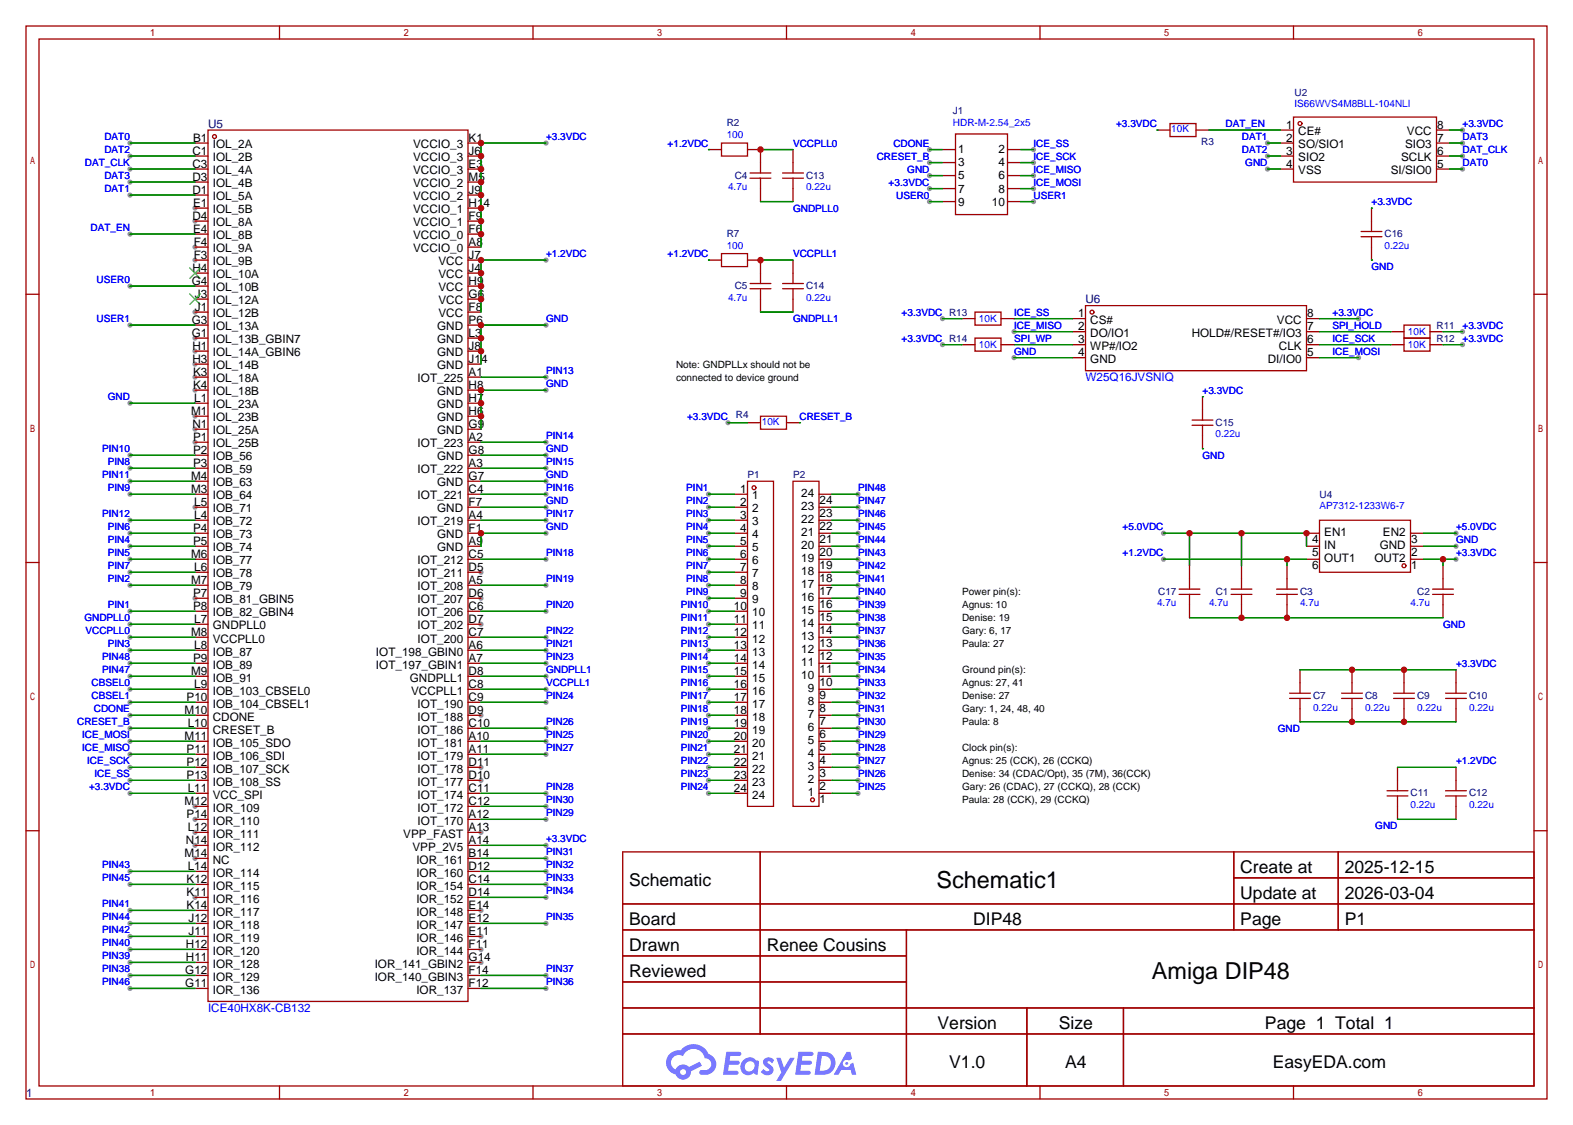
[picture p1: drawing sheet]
<svg xmlns="http://www.w3.org/2000/svg" width="307mm" height="220mm" viewBox="0 0 307 220" stroke-linecap="round" stroke-linejoin="round" font-family="sans-serif">
<g fill="#999">
<circle cx="38.1" cy="40.6" r=".51"/>
<circle cx="38.1" cy="43.2" r=".51"/>
<circle cx="38.1" cy="48.3" r=".51"/>
<circle cx="38.1" cy="50.8" r=".51"/>
<circle cx="38.1" cy="61" r=".51"/>
<circle cx="38.1" cy="66" r=".51"/>
<circle cx="38.1" cy="68.6" r=".51"/>
<circle cx="38.1" cy="71.1" r=".51"/>
<circle cx="38.1" cy="73.7" r=".51"/>
<circle cx="38.1" cy="76.2" r=".51"/>
<circle cx="38.1" cy="81.3" r=".51"/>
<circle cx="38.1" cy="83.8" r=".51"/>
<circle cx="38.1" cy="86.4" r=".51"/>
<circle cx="38.1" cy="99.1" r=".51"/>
<circle cx="38.1" cy="116.8" r=".51"/>
<circle cx="38.1" cy="157.5" r=".51"/>
<circle cx="38.1" cy="160" r=".51"/>
<circle cx="38.1" cy="162.6" r=".51"/>
<circle cx="38.1" cy="165.1" r=".51"/>
<circle cx="38.1" cy="167.6" r=".51"/>
<circle cx="38.1" cy="175.3" r=".51"/>
<circle cx="94" cy="188" r=".51"/>
<circle cx="94" cy="185.4" r=".51"/>
<circle cx="94" cy="182.9" r=".51"/>
<circle cx="94" cy="177.8" r=".51"/>
<circle cx="94" cy="162.6" r=".51"/>
<circle cx="94" cy="152.4" r=".51"/>
<circle cx="94" cy="149.9" r=".51"/>
<circle cx="94" cy="139.7" r=".51"/>
<circle cx="94" cy="121.9" r=".51"/>
<circle cx="94" cy="116.8" r=".51"/>
<circle cx="94" cy="111.8" r=".51"/>
<circle cx="138.4" cy="154.9" r=".51"/>
<circle cx="138.4" cy="152.4" r=".51"/>
<circle cx="138.4" cy="149.9" r=".51"/>
<circle cx="138.4" cy="147.3" r=".51"/>
<circle cx="138.4" cy="144.8" r=".51"/>
<circle cx="138.4" cy="142.2" r=".51"/>
<circle cx="138.4" cy="139.7" r=".51"/>
<circle cx="138.4" cy="137.2" r=".51"/>
<circle cx="138.4" cy="134.6" r=".51"/>
<circle cx="138.4" cy="132.1" r=".51"/>
<circle cx="138.4" cy="129.5" r=".51"/>
<circle cx="138.4" cy="127" r=".51"/>
<circle cx="138.4" cy="124.5" r=".51"/>
<circle cx="138.4" cy="121.9" r=".51"/>
<circle cx="138.4" cy="119.4" r=".51"/>
<circle cx="138.4" cy="116.8" r=".51"/>
<circle cx="138.4" cy="114.3" r=".51"/>
<circle cx="138.4" cy="111.8" r=".51"/>
<circle cx="138.4" cy="109.2" r=".51"/>
<circle cx="138.4" cy="106.7" r=".51"/>
<circle cx="138.4" cy="104.1" r=".51"/>
<circle cx="138.4" cy="101.6" r=".51"/>
<circle cx="138.4" cy="99.1" r=".51"/>
<circle cx="138.4" cy="96.5" r=".51"/>
<circle cx="167.6" cy="96.5" r=".51"/>
<circle cx="167.6" cy="99.1" r=".51"/>
<circle cx="167.6" cy="101.6" r=".51"/>
<circle cx="167.6" cy="104.1" r=".51"/>
<circle cx="167.6" cy="106.7" r=".51"/>
<circle cx="167.6" cy="109.2" r=".51"/>
<circle cx="167.6" cy="111.8" r=".51"/>
<circle cx="167.6" cy="114.3" r=".51"/>
<circle cx="167.6" cy="116.8" r=".51"/>
<circle cx="167.6" cy="119.4" r=".51"/>
<circle cx="167.6" cy="121.9" r=".51"/>
<circle cx="167.6" cy="124.5" r=".51"/>
<circle cx="167.6" cy="127" r=".51"/>
<circle cx="167.6" cy="129.5" r=".51"/>
<circle cx="167.6" cy="132.1" r=".51"/>
<circle cx="167.6" cy="134.6" r=".51"/>
<circle cx="167.6" cy="137.2" r=".51"/>
<circle cx="167.6" cy="139.7" r=".51"/>
<circle cx="167.6" cy="142.2" r=".51"/>
<circle cx="167.6" cy="144.8" r=".51"/>
<circle cx="167.6" cy="147.3" r=".51"/>
<circle cx="167.6" cy="149.9" r=".51"/>
<circle cx="167.6" cy="152.4" r=".51"/>
<circle cx="167.6" cy="154.9" r=".51"/>
<circle cx="285.7" cy="30.5" r=".51"/>
<circle cx="247.6" cy="33" r=".51"/>
<circle cx="247.6" cy="30.5" r=".51"/>
<circle cx="247.6" cy="27.9" r=".51"/>
<circle cx="285.7" cy="27.9" r=".51"/>
<circle cx="285.7" cy="33" r=".51"/>
<circle cx="285.7" cy="25.4" r=".51"/>
<circle cx="227.3" cy="109.2" r=".51"/>
<circle cx="227.3" cy="104.1" r=".51"/>
<circle cx="284.5" cy="109.2" r=".51"/>
<circle cx="284.5" cy="104.1" r=".51"/>
<circle cx="284.5" cy="106.7" r=".51"/>
<circle cx="142.2" cy="82.5" r=".51"/>
<circle cx="181.6" cy="31.8" r=".51"/>
<circle cx="181.6" cy="29.2" r=".51"/>
<circle cx="181.6" cy="39.4" r=".51"/>
<circle cx="181.6" cy="34.3" r=".51"/>
<circle cx="181.6" cy="36.8" r=".51"/>
<circle cx="201.9" cy="39.4" r=".51"/>
<circle cx="201.9" cy="36.8" r=".51"/>
<circle cx="201.9" cy="29.2" r=".51"/>
<circle cx="201.9" cy="31.8" r=".51"/>
<circle cx="201.9" cy="34.3" r=".51"/>
<circle cx="25.4" cy="27.9" r=".51"/>
<circle cx="25.4" cy="30.5" r=".51"/>
<circle cx="25.4" cy="33" r=".51"/>
<circle cx="25.4" cy="35.6" r=".51"/>
<circle cx="25.4" cy="38.1" r=".51"/>
<circle cx="25.4" cy="45.7" r=".51"/>
<circle cx="25.4" cy="63.5" r=".51"/>
<circle cx="25.4" cy="55.9" r=".51"/>
<circle cx="106.7" cy="76.2" r=".51"/>
<circle cx="106.7" cy="88.9" r=".51"/>
<circle cx="106.7" cy="94" r=".51"/>
<circle cx="106.7" cy="99.1" r=".51"/>
<circle cx="106.7" cy="104.1" r=".51"/>
<circle cx="106.7" cy="165.1" r=".51"/>
<circle cx="25.4" cy="124.5" r=".51"/>
<circle cx="25.4" cy="121.9" r=".51"/>
<circle cx="25.4" cy="139.7" r=".51"/>
<circle cx="25.4" cy="142.2" r=".51"/>
<circle cx="25.4" cy="137.2" r=".51"/>
<circle cx="25.4" cy="144.8" r=".51"/>
<circle cx="25.4" cy="147.3" r=".51"/>
<circle cx="25.4" cy="149.9" r=".51"/>
<circle cx="25.4" cy="152.4" r=".51"/>
<circle cx="25.4" cy="154.9" r=".51"/>
<circle cx="106.7" cy="134.6" r=".51"/>
<circle cx="106.7" cy="132.1" r=".51"/>
<circle cx="198.1" cy="64.8" r=".51"/>
<circle cx="198.1" cy="69.8" r=".51"/>
<circle cx="265.4" cy="69.8" r=".51"/>
<circle cx="265.4" cy="62.2" r=".51"/>
<circle cx="285.7" cy="64.8" r=".51"/>
<circle cx="285.7" cy="67.3" r=".51"/>
<circle cx="184.1" cy="62.2" r=".51"/>
<circle cx="184.1" cy="67.3" r=".51"/>
<circle cx="25.4" cy="134.6" r=".51"/>
<circle cx="106.7" cy="193" r=".51"/>
<circle cx="106.7" cy="190.5" r=".51"/>
<circle cx="106.7" cy="180.3" r=".51"/>
<circle cx="106.7" cy="175.3" r=".51"/>
<circle cx="106.7" cy="172.7" r=".51"/>
<circle cx="106.7" cy="170.2" r=".51"/>
<circle cx="106.7" cy="167.6" r=".51"/>
<circle cx="106.7" cy="160" r=".51"/>
<circle cx="106.7" cy="157.5" r=".51"/>
<circle cx="106.7" cy="154.9" r=".51"/>
<circle cx="106.7" cy="147.3" r=".51"/>
<circle cx="106.7" cy="144.8" r=".51"/>
<circle cx="106.7" cy="142.2" r=".51"/>
<circle cx="106.7" cy="137.2" r=".51"/>
<circle cx="106.7" cy="129.5" r=".51"/>
<circle cx="106.7" cy="127" r=".51"/>
<circle cx="106.7" cy="124.5" r=".51"/>
<circle cx="106.7" cy="119.4" r=".51"/>
<circle cx="106.7" cy="114.3" r=".51"/>
<circle cx="106.7" cy="109.2" r=".51"/>
<circle cx="106.7" cy="101.6" r=".51"/>
<circle cx="106.7" cy="96.5" r=".51"/>
<circle cx="106.7" cy="91.4" r=".51"/>
<circle cx="106.7" cy="86.4" r=".51"/>
<circle cx="106.7" cy="73.7" r=".51"/>
<circle cx="25.4" cy="88.9" r=".51"/>
<circle cx="25.4" cy="91.4" r=".51"/>
<circle cx="25.4" cy="94" r=".51"/>
<circle cx="25.4" cy="96.5" r=".51"/>
<circle cx="25.4" cy="101.6" r=".51"/>
<circle cx="25.4" cy="104.1" r=".51"/>
<circle cx="25.4" cy="106.7" r=".51"/>
<circle cx="25.4" cy="109.2" r=".51"/>
<circle cx="25.4" cy="111.8" r=".51"/>
<circle cx="25.4" cy="114.3" r=".51"/>
<circle cx="25.4" cy="119.4" r=".51"/>
<circle cx="25.4" cy="127" r=".51"/>
<circle cx="25.4" cy="129.5" r=".51"/>
<circle cx="25.4" cy="132.1" r=".51"/>
<circle cx="25.4" cy="170.2" r=".51"/>
<circle cx="25.4" cy="172.7" r=".51"/>
<circle cx="25.4" cy="177.8" r=".51"/>
<circle cx="25.4" cy="180.3" r=".51"/>
<circle cx="25.4" cy="182.9" r=".51"/>
<circle cx="25.4" cy="185.4" r=".51"/>
<circle cx="25.4" cy="188" r=".51"/>
<circle cx="25.4" cy="190.5" r=".51"/>
<circle cx="25.4" cy="193" r=".51"/>
<circle cx="106.7" cy="27.9" r=".51"/>
<circle cx="106.7" cy="63.5" r=".51"/>
<circle cx="106.7" cy="50.8" r=".51"/>
<circle cx="25.4" cy="78.7" r=".51"/>
</g>
<g fill="none" stroke="#a10000" stroke-width=".25">
<path d="M5.1 5.1h297.2v209.5h-297.2zM7.6 7.6h292.1v204.5h-292.1zM54.6 5.1v2.5M104.1 5.1v2.5M153.7 5.1v2.5M203.2 5.1v2.5M252.7 5.1v2.5M5.1 57.5h2.5M299.7 57.5h2.6M5.1 109.9h2.5M299.7 109.9h2.6M5.1 162.2h2.5"/>
<path d="M121.7 166.4h178v45.7h-178zM121.7 176.5h178M148.5 166.4v35.5M241.1 166.4v15.2M241.1 171.4h58.6M261.5 166.4v15.2M299.7 162.2h2.6M121.7 181.6h178M121.7 186.7h55.4M121.7 196.8h178M121.7 191.8h55.4M177.1 181.6v30.5"/>
<path d="M200.6 196.8v15.3M219.5 196.8v15.3M54.6 212.1v2.5M104.1 212.1v2.5M121.7 201.9h178M153.7 212.1v2.5M203.2 212.1v2.5M252.7 212.1v2.5"/>
</g>
<g fill="#5487ff">
<path d="M149.4 206.8a1.3 1.3 0 0 1 1.8 .3l-.4 .6a.54 .54 0 0 0-.9-.3l.2 .3a1.58 1.58 0 0 1 1 1.5 1.43 1.43 0 0 1-2.4 .2l.5-.6a.64 .64 0 0 0 .5 .4 .64 .64 0 0 0 .6-.2l-.1-.3a1.35 1.35 0 0 1-1-1.7z"/>
<path d="M151.7 206.6h.8l.7 2 1.2-2h.9l-2.7 4.5h-.9l1-1.6z"/>
<path d="M141.9 205.4h1.6a1.31 1.31 0 0 1 1.3 .2 .4 .4 0 0 1-.4 .6h-1.7l-.2 .9h1.7a.4 .4 0 0 1 .3 .5 .4 .4 0 0 1-.4 .3h-1.7l-.1 1.2h.8a1.23 1.23 0 0 1 1.1 .2 .39 .39 0 0 1-.3 .6h-2.6z"/>
<path d="M156 205.4h1.6a1.32 1.32 0 0 1 1.3 .2 .39 .39 0 0 1-.4 .6h-1.7l-.1 .9h1.6a.4 .4 0 0 1 .3 .5 .4 .4 0 0 1-.4 .3h-1.7l-.1 1.2h.8a1.23 1.23 0 0 1 1.2 .2 .39 .39 0 0 1-.4 .6h-2.6z"/>
<path d="M165.4 205.4h.7l.4 1.4-.6 .3a.75 .75 0 0 0-1.2 .3 .75 .75 0 0 0 .5 1.1 .75 .75 0 0 0 1-.7l.5-.3 .6 2.4h-.8l-.3-1h-1.8l-.6 1h-.9z"/>
<path d="M159.8 205.4l-.6 4.5h1.4a2.27 2.27 0 0 0 2.6-2.3 2.27 2.27 0 0 0-2.7-2.2zM160.6 206.2a1.5 1.5 0 0 1 1.8 1.5 1.5 1.5 0 0 1-2 1.4h-.2z"/>
<path d="M145.2 207.1a1.6 1.6 0 0 0-.3 2.2 1.6 1.6 0 0 0 2.3 .2l.8 .4 .3-2.5-.2-.2-.4-.1a1.58 1.58 0 0 0-2.5 0zM145.8 207.6a.99 .99 0 0 1 1.6 .3 .99 .99 0 0 1-.8 1.3 .94 .94 0 0 1-1.1-.5 .94 .94 0 0 1 .3-1.1z"/>
<path d="M130.9 205.8a2.37 2.37 0 0 0 1.1 4 1.54 1.54 0 0 0 1.8 1 1.54 1.54 0 0 0 1.2-1.6l2.2-1.1-.5-.7-2.1 1a1.57 1.57 0 0 0-2.6 .5 1.5 1.5 0 0 1-.7-2.1 1.5 1.5 0 0 1 2.2-.5 2.23 2.23 0 0 1 2.2-1.5 2.23 2.23 0 0 1 2 1.9 1.16 1.16 0 0 1 1.3 1.1 1.16 1.16 0 0 1-1.1 1.2h-.7a.47 .47 0 0 0-.6 .4 .47 .47 0 0 0 .5 .5 2.17 2.17 0 0 0 2.5-.9 2.17 2.17 0 0 0-.4-2.7l-.8-.4a3.2 3.2 0 0 0-5.4-.8l-1.1 .1zM132.9 209.4a.6 .6 0 0 1 1.2 0 .6 .6 0 0 1-1.2 0z"/>
<circle cx="165.4" cy="207.7" r=".28"/>
</g>
<g fill="none" stroke="#a10000" stroke-width=".25">
<path d="M38.1 27.9h2.5M38.1 30.5h2.5M38.1 33h2.5M38.1 35.6h2.5M38.1 38.1h2.5M40.6 25.4h50.8v170.2h-50.8zM91.4 27.9h2.6M91.4 30.5h2.6M91.4 33h2.6M91.4 35.6h2.6M91.4 38.1h2.6M138.4 29.2h2.6"/>
<path d="M141 27.9h5v2.6h-5zM146 29.2h2.6v4.6M146.6 34.8h4M146.6 33.8h4M148.6 34.8v4.6M152.9 34.8h4.1M152.9 33.8h4.1M154.9 29.2v4.6M154.9 34.8v4.6M184.1 29.2h2.6M184.1 31.8h2.6M184.1 34.3h2.6"/>
<path d="M184.1 36.8h2.6M184.1 39.4h2.6M186.7 26.2h10.1v15.7h-10.1zM196.8 29.2h2.6M196.8 31.8h2.6M196.8 34.3h2.6M196.8 36.8h2.6M196.8 39.4h2.6M226.1 25.4h2.5M228.6 24.1h5.1v2.6h-5.1zM233.7 25.4h2.5M250.2 25.4h2.5"/>
<path d="M250.2 27.9h2.5M250.2 30.5h2.5M250.2 33h2.5M252.7 22.9h28v12.7h-28zM280.7 25.4h2.5M280.7 27.9h2.5M280.7 30.5h2.5M280.7 33h2.5M38.1 50.8h2.5M38.1 40.6h2.5M38.1 43.2h2.5M38.1 45.7h2.5"/>
<path d="M38.1 48.3h2.5M38.1 53.3h2.5M38.1 55.9h2.5M38.1 58.4h2.5M91.4 50.8h2.6M91.4 40.6h2.6M91.4 43.2h2.6M91.4 45.7h2.6M91.4 48.3h2.6M91.4 53.3h2.6M91.4 55.9h2.6M91.4 58.4h2.6"/>
<path d="M138.4 50.8h2.6M141 49.5h5v2.6h-5zM146 50.8h2.6v4.6M146.6 56.4h4M146.6 55.4h4M148.6 56.4v4.6M152.9 56.4h4.1M152.9 55.4h4.1M154.9 50.8v4.6M154.9 56.4v4.6M212.1 59.7h43.2v12.7h-43.2zM265.9 46.2h4.1"/>
<path d="M265.9 45.2h4.1M268 40.6v4.6M268 46.2v4.6M38.1 61h2.5M38.1 63.5h2.5M38.1 66h2.5M38.1 68.6h2.5M38.1 71.1h2.5M38.1 73.7h2.5M38.1 76.2h2.5M38.1 78.7h2.5M91.4 61h2.6"/>
<path d="M91.4 63.5h2.6M91.4 66h2.6M91.4 68.6h2.6M91.4 71.1h2.6M91.4 73.7h2.6M91.4 76.2h2.6M91.4 78.7h2.6M188 62.2h2.5M188 67.3h2.5M190.5 61h5.1v2.5h-5.1zM190.5 66h5.1v2.6h-5.1zM195.6 62.2h2.5"/>
<path d="M195.6 67.3h2.5M209.5 62.2h2.6M209.5 64.8h2.6M209.5 67.3h2.6M209.5 69.8h2.6M234.9 77.5v4.5M255.3 62.2h2.5M255.3 64.8h2.5M255.3 67.3h2.5M255.3 69.8h2.5M271.8 64.8h2.5M271.8 67.3h2.5"/>
<path d="M274.3 63.5h5.1v2.5h-5.1zM274.3 66h5.1v2.6h-5.1zM279.4 64.8h2.5M279.4 67.3h2.5M38.1 96.5h2.5M38.1 99.1h2.5M38.1 81.3h2.5M38.1 83.8h2.5M38.1 86.4h2.5M38.1 88.9h2.5M38.1 91.4h2.5M38.1 94h2.5"/>
<path d="M91.4 96.5h2.6M91.4 99.1h2.6M91.4 81.3h2.6M91.4 83.8h2.6M91.4 86.4h2.6M91.4 88.9h2.6M91.4 91.4h2.6M91.4 94h2.6M143.5 96.5h2.5M143.5 99.1h2.5M146 94h5.1v63.5h-5.1zM146 82.5h2.6"/>
<path d="M148.6 81.3h5.1v2.5h-5.1zM153.7 82.5h2.5M154.9 94h5.1v63.5h-5.1zM160 96.5h2.6M160 99.1h2.6M232.9 83.1h4.1M232.9 82h4.1M234.9 83.1v4.5M38.1 109.2h2.5M38.1 106.7h2.5M38.1 104.1h2.5M38.1 101.6h2.5"/>
<path d="M38.1 111.8h2.5M38.1 114.3h2.5M38.1 116.8h2.5M38.1 119.4h2.5M91.4 109.2h2.6M91.4 106.7h2.6M91.4 104.1h2.6M91.4 101.6h2.6M91.4 111.8h2.6M91.4 114.3h2.6M91.4 116.8h2.6M91.4 119.4h2.6"/>
<path d="M143.5 109.2h2.5M143.5 106.7h2.5M143.5 104.1h2.5M143.5 101.6h2.5M143.5 111.8h2.5M143.5 114.3h2.5M143.5 116.8h2.5M143.5 119.4h2.5M160 109.2h2.6M160 106.7h2.6M160 104.1h2.6M160 101.6h2.6"/>
<path d="M160 111.8h2.6M160 114.3h2.6M160 116.8h2.6M160 119.4h2.6M230.4 116.1h4M230.4 115.1h4M232.4 110.5v4.6M232.4 116.1v4.5M240.5 116.1h4.1M240.5 115.1h4.1M242.6 110.5v4.6M242.6 116.1v4.5"/>
<path d="M249.4 116.1h4.1M249.4 115.1h4.1M251.5 110.5v4.6M251.5 116.1v4.5M255.3 109.2h2.5M255.3 106.7h2.5M255.3 104.1h2.5M257.8 101.6h17.8v10.2h-17.8zM275.6 109.2h2.5M275.6 106.7h2.5M275.6 104.1h2.5M279.9 116.1h4.1"/>
<path d="M279.9 115.1h4.1M281.9 110.5v4.6M281.9 116.1v4.5M38.1 121.9h2.5M38.1 124.5h2.5M38.1 127h2.5M38.1 129.5h2.5M38.1 132.1h2.5M38.1 134.6h2.5M38.1 137.2h2.5M38.1 139.7h2.5M91.4 121.9h2.6"/>
<path d="M91.4 124.5h2.6M91.4 127h2.6M91.4 129.5h2.6M91.4 132.1h2.6M91.4 134.6h2.6M91.4 137.2h2.6M91.4 139.7h2.6M143.5 121.9h2.5M143.5 124.5h2.5M143.5 127h2.5M143.5 129.5h2.5M143.5 132.1h2.5"/>
<path d="M143.5 134.6h2.5M143.5 137.2h2.5M143.5 139.7h2.5M160 121.9h2.6M160 124.5h2.6M160 127h2.6M160 129.5h2.6M160 132.1h2.6M160 134.6h2.6M160 137.2h2.6M160 139.7h2.6M252 136.4h4"/>
<path d="M252 135.4h4M254 130.8v4.6M254 136.4v4.6M262.1 136.4h4.1M262.1 135.4h4.1M264.2 130.8v4.6M264.2 136.4v4.6M272.3 136.4h4.1M272.3 135.4h4.1M274.3 130.8v4.6M274.3 136.4v4.6M282.4 136.4h4.1"/>
<path d="M282.4 135.4h4.1M284.5 130.8v4.6M284.5 136.4v4.6M38.1 142.2h2.5M38.1 144.8h2.5M38.1 147.3h2.5M38.1 149.9h2.5M38.1 152.4h2.5M38.1 154.9h2.5M38.1 157.5h2.5M91.4 142.2h2.6M91.4 144.8h2.6"/>
<path d="M91.4 147.3h2.6M91.4 149.9h2.6M91.4 152.4h2.6M91.4 154.9h2.6M91.4 157.5h2.6M143.5 142.2h2.5M143.5 144.8h2.5M143.5 147.3h2.5M143.5 149.9h2.5M143.5 152.4h2.5M143.5 154.9h2.5M160 142.2h2.6"/>
<path d="M160 144.8h2.6M160 147.3h2.6M160 149.9h2.6M160 152.4h2.6M160 154.9h2.6M271 155.4h4.1M271 154.4h4.1M273 149.9v4.5M273 155.4v4.6M282.4 155.4h4.1M282.4 154.4h4.1M284.5 149.9v4.5"/>
<path d="M284.5 155.4v4.6M38.1 160h2.5M38.1 162.6h2.5M38.1 165.1h2.5M38.1 167.6h2.5M38.1 170.2h2.5M38.1 172.7h2.5M38.1 175.3h2.5M38.1 177.8h2.5M91.4 160h2.6M91.4 162.6h2.6M91.4 165.1h2.6"/>
<path d="M91.4 167.6h2.6M91.4 170.2h2.6M91.4 172.7h2.6M91.4 175.3h2.6M91.4 177.8h2.6M38.1 180.3h2.5M38.1 182.9h2.5M38.1 185.4h2.5M38.1 188h2.5M38.1 190.5h2.5M38.1 193h2.5M91.4 180.3h2.6"/>
<path d="M91.4 182.9h2.6M91.4 185.4h2.6M91.4 188h2.6M91.4 190.5h2.6M91.4 193h2.6"/>
<circle cx="41.9" cy="26.7" r=".38"/>
<circle cx="254" cy="24.1" r=".38"/>
<circle cx="213.4" cy="61" r=".38"/>
<circle cx="147.3" cy="95.2" r=".38"/>
<circle cx="274.3" cy="110.5" r=".38"/>
<circle cx="158.7" cy="156.2" r=".38"/>
</g>
<g fill="none" stroke="#008700" stroke-width=".25">
<path d="M25.4 30.5h12.7M25.4 33h12.7M25.4 27.9h12.7M25.4 35.6h12.7M25.4 38.1h12.7M106.7 27.9h-12.7v20.4M138.4 29.2h.1M148.6 29.2h6.3M148.6 39.4h6.3M181.6 31.8h2.5M181.6 29.2h2.5M181.6 39.4h2.5"/>
<path d="M181.6 34.3h2.5M181.6 36.8h2.5M199.4 31.8h2.5M199.4 29.2h2.5M199.4 39.4h2.5M199.4 34.3h2.5M199.4 36.8h2.5M226.1 25.4h.1M236.2 25.4h14M247.6 30.5h2.6M247.6 33h2.6M247.6 27.9h2.6"/>
<path d="M283.2 30.5h2.6M283.2 33h2.6M283.2 25.4h2.6M283.2 27.9h2.6M25.4 45.7h12.7M25.4 55.9h12.7M106.7 50.8h-12.7v10.2M138.4 50.8h.1M148.6 50.8h6.3M268 50.8h.1M268 40.6h.1M25.4 63.5h12.7"/>
<path d="M25.4 78.7h12.7M94 73.7h12.7M106.7 63.5h-12.7v7.6M106.7 76.2h-12.7v7.6M148.6 61h6.3M184.1 62.2h3.9M184.1 67.3h3.9M198.1 64.8h11.4M198.1 69.8h11.4M198.1 62.2h11.4M198.1 67.3h11.4M234.9 77.5h.1"/>
<path d="M257.8 64.8h14M257.8 69.8h7.6M257.8 62.2h7.6M257.8 67.3h14M281.9 64.8h3.9M281.9 67.3h3.9M25.4 96.5h12.7M25.4 88.9h12.7M25.4 94h12.7M25.4 91.4h12.7M94 99.1h12.7M94 96.5h12.7"/>
<path d="M94 88.9h12.7M94 94h12.7M94 91.4h12.7M94 86.4h12.7M138.4 99.1h5.1M138.4 96.5h5.1M142.2 82.5h3.8M156.2 82.5h.1M162.6 99.1h5M162.6 96.5h5M234.9 87.6h.1M25.4 119.4h12.7"/>
<path d="M25.4 114.3h12.7M25.4 111.8h12.7M25.4 109.2h12.7M25.4 106.7h12.7M25.4 104.1h12.7M25.4 101.6h12.7M94 119.4h12.7M94 114.3h12.7M94 109.2h12.7M94 101.6h12.7M106.7 104.1h-12.7v2.6M138.4 119.4h5.1"/>
<path d="M138.4 116.8h5.1M138.4 114.3h5.1M138.4 111.8h5.1M138.4 109.2h5.1M138.4 106.7h5.1M138.4 104.1h5.1M138.4 101.6h5.1M162.6 119.4h5M162.6 116.8h5M162.6 114.3h5M162.6 111.8h5M162.6 109.2h5"/>
<path d="M162.6 106.7h5M162.6 104.1h5M162.6 101.6h5M227.3 109.2h28M227.3 104.1h28v2.6M232.4 104.1v6.4M242.6 104.1v6.4M251.5 109.2v1.3M278.1 109.2h6.4M278.1 106.7h6.4M278.1 104.1h6.4M281.9 109.2v1.3"/>
<path d="M25.4 139.7h12.7M25.4 137.2h12.7M25.4 134.6h12.7M25.4 132.1h12.7M25.4 129.5h12.7M25.4 127h12.7M25.4 124.5h12.7M25.4 121.9h12.7M94 137.2h12.7M94 134.6h12.7M94 132.1h12.7M94 129.5h12.7"/>
<path d="M94 127h12.7M94 124.5h12.7M138.4 139.7h5.1M138.4 137.2h5.1M138.4 134.6h5.1M138.4 132.1h5.1M138.4 129.5h5.1M138.4 127h5.1M138.4 124.5h5.1M138.4 121.9h5.1M162.6 139.7h5M162.6 137.2h5"/>
<path d="M162.6 134.6h5M162.6 132.1h5M162.6 129.5h5M162.6 127h5M162.6 124.5h5M162.6 121.9h5M232.4 120.6h49.5M254 130.8h30.5M25.4 154.9h12.7M25.4 152.4h12.7M25.4 149.9h12.7M25.4 147.3h12.7"/>
<path d="M25.4 144.8h12.7M25.4 142.2h12.7M94 154.9h12.7M94 147.3h12.7M94 144.8h12.7M94 142.2h12.7M94 157.5h12.7M138.4 154.9h5.1M138.4 152.4h5.1M138.4 149.9h5.1M138.4 147.3h5.1M138.4 144.8h5.1"/>
<path d="M138.4 142.2h5.1M162.6 154.9h5M162.6 152.4h5M162.6 149.9h5M162.6 147.3h5M162.6 144.8h5M162.6 142.2h5M254 141h30.5M273 149.9h11.5M25.4 172.7h12.7M25.4 170.2h12.7M25.4 177.8h12.7"/>
<path d="M94 160h12.7M94 165.1h12.7M94 175.3h12.7M94 172.7h12.7M94 170.2h12.7M94 167.6h12.7M273 160h11.5M25.4 193h12.7M25.4 190.5h12.7M25.4 180.3h12.7M25.4 182.9h12.7M25.4 185.4h12.7"/>
<path d="M25.4 188h12.7M94 193h12.7M94 190.5h12.7M94 180.3h12.7"/>
</g>
<path d="M37.1 52.3l2 2.1M37.1 57.4l2 2M39.1 52.3l-2 2.1M39.1 57.4l-2 2" fill="none" stroke="#3c3" stroke-width=".25"/>
<g fill="#c00">
<circle cx="274.3" cy="130.8" r=".63"/>
<circle cx="264.2" cy="130.8" r=".63"/>
<circle cx="264.2" cy="141" r=".63"/>
<circle cx="274.3" cy="141" r=".63"/>
<circle cx="251.5" cy="109.2" r=".63"/>
<circle cx="242.6" cy="104.1" r=".63"/>
<circle cx="255.3" cy="104.1" r=".63"/>
<circle cx="232.4" cy="104.1" r=".63"/>
<circle cx="281.9" cy="109.2" r=".63"/>
<circle cx="242.6" cy="120.6" r=".63"/>
<circle cx="251.5" cy="120.6" r=".63"/>
<circle cx="148.6" cy="29.2" r=".63"/>
<circle cx="148.6" cy="50.8" r=".63"/>
<circle cx="94" cy="76.2" r=".63"/>
<circle cx="94" cy="78.7" r=".63"/>
<circle cx="94" cy="81.3" r=".63"/>
<circle cx="94" cy="104.1" r=".63"/>
<circle cx="94" cy="27.9" r=".63"/>
<circle cx="94" cy="30.5" r=".63"/>
<circle cx="94" cy="33" r=".63"/>
<circle cx="94" cy="35.6" r=".63"/>
<circle cx="94" cy="38.1" r=".63"/>
<circle cx="94" cy="40.6" r=".63"/>
<circle cx="94" cy="43.2" r=".63"/>
<circle cx="94" cy="45.7" r=".63"/>
<circle cx="94" cy="63.5" r=".63"/>
<circle cx="94" cy="66" r=".63"/>
<circle cx="94" cy="68.6" r=".63"/>
<circle cx="94" cy="50.8" r=".63"/>
<circle cx="94" cy="53.3" r=".63"/>
<circle cx="94" cy="55.9" r=".63"/>
<circle cx="94" cy="58.4" r=".63"/>
</g>
<g font-size="4.6">
<text x="183" y="173.4">Schematic1</text>
<text x="225.1" y="191.2">Amiga DIP48</text>
</g>
<g font-size="3.4">
<text x="122.9" y="173.1">Schematic</text>
<text x="242.3" y="170.5">Create at</text>
<text x="262.7" y="170.5">2025-12-15</text>
<text x="242.3" y="175.6">Update at</text>
<text x="262.7" y="175.6">2026-03-04</text>
<text x="122.9" y="180.7">Board</text>
<text x="122.9" y="185.8">Drawn</text>
<text x="149.8" y="185.8">Renee Cousins</text>
<text x="190.2" y="180.7">DIP48</text>
<text x="242.3" y="180.7">Page</text>
<text x="262.7" y="180.7">P1</text>
<text x="122.9" y="190.9">Reviewed</text>
<text x="183.2" y="201">Version</text>
<text x="206.9" y="201">Size</text>
<text x="247.2" y="201">Page 1 Total 1</text>
<text x="185.5" y="208.6">V1.0</text>
<text x="208.1" y="208.6">A4</text>
<text x="248.7" y="208.6">EasyEDA.com</text>
</g>
<g font-size="2.3">
<text x="37.7" y="27.7">B1</text>
<text x="41.6" y="29">IOL_2A</text>
<text x="80.7" y="29">VCCIO_3</text>
<text x="91.6" y="27.7">K1</text>
<text x="187.2" y="30">1</text>
<text x="195.1" y="30">2</text>
<text x="251.3" y="25.1">1</text>
<text x="251.3" y="27.7">2</text>
<text x="253.7" y="26.4">CE#</text>
<text x="253.7" y="29">SO/SIO1</text>
<text x="274.5" y="29">SIO3</text>
<text x="274.9" y="26.4">VCC</text>
<text x="280.8" y="27.7">7</text>
<text x="280.8" y="25.1">8</text>
<text x="37.6" y="30.2">C1</text>
<text x="37.6" y="32.8">C3</text>
<text x="37.6" y="35.3">D3</text>
<text x="41.6" y="31.5">IOL_2B</text>
<text x="41.6" y="34">IOL_4A</text>
<text x="80.7" y="34">VCCIO_3</text>
<text x="80.7" y="31.5">VCCIO_3</text>
<text x="91.6" y="35.3">M5</text>
<text x="91.6" y="32.8">E3</text>
<text x="91.6" y="30.2">J6</text>
<text x="187.2" y="32.5">3</text>
<text x="187.2" y="35.1">5</text>
<text x="195.1" y="32.5">4</text>
<text x="195.1" y="35.1">6</text>
<text x="251.3" y="30.2">3</text>
<text x="251.3" y="32.8">4</text>
<text x="253.7" y="31.5">SIO2</text>
<text x="253.7" y="34">VSS</text>
<text x="271.7" y="34">SI/SIO0</text>
<text x="273.8" y="31.5">SCLK</text>
<text x="280.8" y="32.8">5</text>
<text x="280.8" y="30.2">6</text>
<text x="37.6" y="37.8">D1</text>
<text x="37.7" y="40.4">E1</text>
<text x="41.6" y="36.6">IOL_4B</text>
<text x="41.6" y="39.1">IOL_5A</text>
<text x="41.6" y="41.7">IOL_5B</text>
<text x="80.7" y="41.7">VCCIO_1</text>
<text x="80.7" y="39.1">VCCIO_2</text>
<text x="80.7" y="36.6">VCCIO_2</text>
<text x="91.6" y="40.4">H14</text>
<text x="91.6" y="37.8">J9</text>
<text x="187.2" y="37.6">7</text>
<text x="187.2" y="40.1">9</text>
<text x="193.8" y="40.1">10</text>
<text x="195.1" y="37.6">8</text>
<text x="37.6" y="42.9">D4</text>
<text x="37.7" y="45.5">E4</text>
<text x="41.6" y="44.2">IOL_8A</text>
<text x="41.6" y="46.7">IOL_8B</text>
<text x="80.7" y="46.7">VCCIO_0</text>
<text x="80.7" y="44.2">VCCIO_1</text>
<text x="91.6" y="45.5">F6</text>
<text x="91.6" y="42.9">F9</text>
<text x="37.6" y="53.1">H4</text>
<text x="37.8" y="48">F4</text>
<text x="37.8" y="50.5">F3</text>
<text x="41.6" y="49.3">IOL_9A</text>
<text x="41.6" y="51.8">IOL_9B</text>
<text x="80.7" y="49.3">VCCIO_0</text>
<text x="85.7" y="51.8">VCC</text>
<text x="91.6" y="53.1">J4</text>
<text x="91.6" y="50.5">J7</text>
<text x="91.6" y="48">A8</text>
<text x="37.5" y="55.6">G4</text>
<text x="38.1" y="58.2">J3</text>
<text x="41.6" y="54.4">IOL_10A</text>
<text x="41.6" y="56.9">IOL_10B</text>
<text x="41.6" y="59.4">IOL_12A</text>
<text x="85.7" y="59.4">VCC</text>
<text x="85.7" y="56.9">VCC</text>
<text x="85.7" y="54.4">VCC</text>
<text x="91.6" y="58.2">G6</text>
<text x="91.6" y="55.6">H9</text>
<text x="37.5" y="63.2">G3</text>
<text x="37.5" y="65.8">G1</text>
<text x="38.1" y="60.7">J1</text>
<text x="41.6" y="62">IOL_12B</text>
<text x="41.6" y="64.5">IOL_13A</text>
<text x="85.4" y="64.5">GND</text>
<text x="85.7" y="62">VCC</text>
<text x="91.6" y="65.8">L3</text>
<text x="91.6" y="63.2">P6</text>
<text x="91.6" y="60.7">F8</text>
<text x="210.7" y="62">1</text>
<text x="210.7" y="64.5">2</text>
<text x="213" y="63.2">CS#</text>
<text x="213" y="65.8">DO/IO1</text>
<text x="232.8" y="65.8">HOLD#/RESET#/IO3</text>
<text x="249.5" y="63.2">VCC</text>
<text x="255.4" y="64.5">7</text>
<text x="255.4" y="62">8</text>
<text x="37.6" y="68.3">H1</text>
<text x="37.6" y="70.9">H3</text>
<text x="41.6" y="67.1">IOL_13B_GBIN7</text>
<text x="41.6" y="69.6">IOL_14A_GBIN6</text>
<text x="85.4" y="69.6">GND</text>
<text x="85.4" y="67.1">GND</text>
<text x="91.6" y="70.9">J14</text>
<text x="91.6" y="68.3">J8</text>
<text x="210.7" y="67.1">3</text>
<text x="210.7" y="69.6">4</text>
<text x="213" y="68.3">WP#/IO2</text>
<text x="213" y="70.9">GND</text>
<text x="247.7" y="70.9">DI/IO0</text>
<text x="249.9" y="68.3">CLK</text>
<text x="255.4" y="69.6">5</text>
<text x="255.4" y="67.1">6</text>
<text x="37.7" y="73.4">K3</text>
<text x="37.7" y="75.9">K4</text>
<text x="41.6" y="72.1">IOL_14B</text>
<text x="41.6" y="74.7">IOL_18A</text>
<text x="41.6" y="77.2">IOL_18B</text>
<text x="81.6" y="74.7">IOT_225</text>
<text x="85.4" y="77.2">GND</text>
<text x="85.4" y="72.1">GND</text>
<text x="91.6" y="75.9">H8</text>
<text x="91.6" y="73.4">A1</text>
<text x="37.3" y="81">M1</text>
<text x="37.6" y="83.6">N1</text>
<text x="38" y="78.5">L1</text>
<text x="41.6" y="79.8">IOL_23A</text>
<text x="41.6" y="82.3">IOL_23B</text>
<text x="85.4" y="82.3">GND</text>
<text x="85.4" y="79.8">GND</text>
<text x="91.6" y="83.6">G9</text>
<text x="91.6" y="81">H6</text>
<text x="91.6" y="78.5">H7</text>
<text x="37.7" y="86.1">P1</text>
<text x="37.7" y="88.6">P2</text>
<text x="41.6" y="84.8">IOL_25A</text>
<text x="41.6" y="87.4">IOL_25B</text>
<text x="41.6" y="89.9">IOB_56</text>
<text x="81.6" y="87.4">IOT_223</text>
<text x="85.4" y="89.9">GND</text>
<text x="85.4" y="84.8">GND</text>
<text x="91.6" y="88.6">G8</text>
<text x="91.6" y="86.1">A2</text>
<text x="37.3" y="93.7">M4</text>
<text x="37.7" y="91.2">P3</text>
<text x="41.6" y="92.5">IOB_59</text>
<text x="41.6" y="95">IOB_63</text>
<text x="81.6" y="92.5">IOT_222</text>
<text x="85.4" y="95">GND</text>
<text x="91.6" y="93.7">G7</text>
<text x="91.6" y="91.2">A3</text>
<text x="37.3" y="96.3">M3</text>
<text x="38" y="98.8">L5</text>
<text x="38" y="101.3">L4</text>
<text x="41.6" y="97.5">IOB_64</text>
<text x="41.6" y="100.1">IOB_71</text>
<text x="81.6" y="97.5">IOT_221</text>
<text x="85.4" y="100.1">GND</text>
<text x="91.6" y="101.3">A4</text>
<text x="91.6" y="98.8">F7</text>
<text x="91.6" y="96.3">C4</text>
<text x="144.6" y="96.3">1</text>
<text x="144.6" y="98.8">2</text>
<text x="144.6" y="101.3">3</text>
<text x="147" y="97.5">1</text>
<text x="147" y="100.1">2</text>
<text x="156.5" y="99.6">23</text>
<text x="156.5" y="97.1">24</text>
<text x="160.1" y="100.9">23</text>
<text x="160.1" y="98.3">24</text>
<text x="37.7" y="103.9">P4</text>
<text x="37.7" y="106.4">P5</text>
<text x="41.6" y="102.6">IOB_72</text>
<text x="41.6" y="105.2">IOB_73</text>
<text x="41.6" y="107.7">IOB_74</text>
<text x="81.6" y="102.6">IOT_219</text>
<text x="85.4" y="107.7">GND</text>
<text x="85.4" y="105.2">GND</text>
<text x="91.6" y="106.4">A9</text>
<text x="91.6" y="103.9">F1</text>
<text x="144.6" y="103.9">4</text>
<text x="144.6" y="106.4">5</text>
<text x="147" y="102.6">3</text>
<text x="147" y="105.2">4</text>
<text x="147" y="107.7">5</text>
<text x="156.5" y="107.2">20</text>
<text x="156.5" y="104.7">21</text>
<text x="156.5" y="102.2">22</text>
<text x="160.1" y="106">21</text>
<text x="160.1" y="103.4">22</text>
<text x="256.4" y="106">4</text>
<text x="258.7" y="107.2">IN</text>
<text x="258.7" y="104.7">EN1</text>
<text x="269.6" y="107.2">GND</text>
<text x="270.2" y="104.7">EN2</text>
<text x="275.7" y="106">3</text>
<text x="37.3" y="109">M6</text>
<text x="38" y="111.5">L6</text>
<text x="41.6" y="110.2">IOB_77</text>
<text x="41.6" y="112.8">IOB_78</text>
<text x="81.6" y="112.8">IOT_211</text>
<text x="81.6" y="110.2">IOT_212</text>
<text x="91.6" y="111.5">D5</text>
<text x="91.6" y="109">C5</text>
<text x="144.6" y="109">6</text>
<text x="144.6" y="111.5">7</text>
<text x="147" y="110.2">6</text>
<text x="147" y="112.8">7</text>
<text x="156.5" y="112.3">18</text>
<text x="156.5" y="109.8">19</text>
<text x="160.1" y="113.6">18</text>
<text x="160.1" y="111">19</text>
<text x="160.1" y="108.5">20</text>
<text x="256.4" y="111">6</text>
<text x="256.4" y="108.5">5</text>
<text x="258.7" y="109.8">OUT1</text>
<text x="268.5" y="109.8">OUT2</text>
<text x="275.7" y="108.5">2</text>
<text x="275.7" y="111">1</text>
<text x="37.3" y="114">M7</text>
<text x="37.7" y="116.6">P7</text>
<text x="37.7" y="119.1">P8</text>
<text x="41.6" y="115.3">IOB_79</text>
<text x="41.6" y="117.9">IOB_81_GBIN5</text>
<text x="81.6" y="117.9">IOT_207</text>
<text x="81.6" y="115.3">IOT_208</text>
<text x="91.6" y="119.1">C6</text>
<text x="91.6" y="116.6">D6</text>
<text x="91.6" y="114">A5</text>
<text x="143.4" y="119.1">10</text>
<text x="144.6" y="114">8</text>
<text x="144.6" y="116.6">9</text>
<text x="147" y="115.3">8</text>
<text x="147" y="117.9">9</text>
<text x="156.5" y="119.9">15</text>
<text x="156.5" y="117.4">16</text>
<text x="156.5" y="114.9">17</text>
<text x="160.1" y="118.7">16</text>
<text x="160.1" y="116.1">17</text>
<text x="37.3" y="124.2">M8</text>
<text x="38" y="121.7">L7</text>
<text x="41.6" y="120.4">IOB_82_GBIN4</text>
<text x="41.6" y="122.9">GNDPLL0</text>
<text x="41.6" y="125.5">VCCPLL0</text>
<text x="81.6" y="125.5">IOT_200</text>
<text x="81.6" y="122.9">IOT_202</text>
<text x="81.6" y="120.4">IOT_206</text>
<text x="91.6" y="124.2">C7</text>
<text x="91.6" y="121.7">D7</text>
<text x="143.4" y="121.7">11</text>
<text x="143.4" y="124.2">12</text>
<text x="147" y="120.4">10</text>
<text x="147" y="122.9">11</text>
<text x="147" y="125.5">12</text>
<text x="156.5" y="125">13</text>
<text x="156.5" y="122.5">14</text>
<text x="160.1" y="123.7">14</text>
<text x="160.1" y="121.2">15</text>
<text x="37.3" y="131.8">M9</text>
<text x="37.7" y="129.3">P9</text>
<text x="38" y="126.7">L8</text>
<text x="41.6" y="128">IOB_87</text>
<text x="41.6" y="130.6">IOB_89</text>
<text x="73.5" y="130.6">IOT_197_GBIN1</text>
<text x="73.5" y="128">IOT_198_GBIN0</text>
<text x="91.6" y="131.8">D8</text>
<text x="91.6" y="129.3">A7</text>
<text x="91.6" y="126.7">A6</text>
<text x="143.4" y="126.7">13</text>
<text x="143.4" y="129.3">14</text>
<text x="143.4" y="131.8">15</text>
<text x="147" y="128">13</text>
<text x="147" y="130.6">14</text>
<text x="156.5" y="130.1">11</text>
<text x="156.5" y="127.6">12</text>
<text x="160.1" y="131.4">11</text>
<text x="160.1" y="128.8">12</text>
<text x="160.1" y="126.3">13</text>
<text x="36.4" y="136.9">P10</text>
<text x="38" y="134.4">L9</text>
<text x="41.6" y="133.1">IOB_91</text>
<text x="41.6" y="135.6">IOB_103_CBSEL0</text>
<text x="80.1" y="133.1">GNDPLL1</text>
<text x="80.3" y="135.6">VCCPLL1</text>
<text x="91.6" y="136.9">C9</text>
<text x="91.6" y="134.4">C8</text>
<text x="143.4" y="134.4">16</text>
<text x="143.4" y="136.9">17</text>
<text x="147" y="133.1">15</text>
<text x="147" y="135.6">16</text>
<text x="156.5" y="132.6">10</text>
<text x="157.8" y="137.7">8</text>
<text x="157.8" y="135.2">9</text>
<text x="160.1" y="136.4">9</text>
<text x="160.1" y="133.9">10</text>
<text x="36.1" y="139.4">M10</text>
<text x="36.7" y="142">L10</text>
<text x="41.6" y="138.2">IOB_104_CBSEL1</text>
<text x="41.6" y="140.7">CDONE</text>
<text x="41.6" y="143.3">CRESET_B</text>
<text x="81.6" y="143.3">IOT_186</text>
<text x="81.6" y="140.7">IOT_188</text>
<text x="81.6" y="138.2">IOT_190</text>
<text x="91.6" y="142">C10</text>
<text x="91.6" y="139.4">D9</text>
<text x="143.4" y="139.4">18</text>
<text x="143.4" y="142">19</text>
<text x="147" y="138.2">17</text>
<text x="147" y="140.7">18</text>
<text x="147" y="143.3">19</text>
<text x="157.8" y="142.8">6</text>
<text x="157.8" y="140.3">7</text>
<text x="160.1" y="141.5">7</text>
<text x="160.1" y="139">8</text>
<text x="36.1" y="144.5">M11</text>
<text x="36.4" y="147.1">P11</text>
<text x="36.4" y="149.6">P12</text>
<text x="41.6" y="145.8">IOB_105_SDO</text>
<text x="41.6" y="148.3">IOB_106_SDI</text>
<text x="81.6" y="148.3">IOT_179</text>
<text x="81.6" y="145.8">IOT_181</text>
<text x="91.6" y="149.6">D11</text>
<text x="91.6" y="147.1">A11</text>
<text x="91.6" y="144.5">A10</text>
<text x="143.4" y="144.5">20</text>
<text x="143.4" y="147.1">21</text>
<text x="143.4" y="149.6">22</text>
<text x="147" y="145.8">20</text>
<text x="147" y="148.3">21</text>
<text x="157.8" y="147.9">4</text>
<text x="157.8" y="145.3">5</text>
<text x="160.1" y="149.1">4</text>
<text x="160.1" y="146.6">5</text>
<text x="160.1" y="144.1">6</text>
<text x="36.4" y="152.1">P13</text>
<text x="36.7" y="154.7">L11</text>
<text x="41.6" y="150.9">IOB_107_SCK</text>
<text x="41.6" y="153.4">IOB_108_SS</text>
<text x="41.6" y="156">VCC_SPI</text>
<text x="81.6" y="156">IOT_174</text>
<text x="81.6" y="153.4">IOT_177</text>
<text x="81.6" y="150.9">IOT_178</text>
<text x="91.6" y="154.7">C11</text>
<text x="91.6" y="152.1">D10</text>
<text x="143.4" y="152.1">23</text>
<text x="143.4" y="154.7">24</text>
<text x="147" y="150.9">22</text>
<text x="147" y="153.4">23</text>
<text x="147" y="156">24</text>
<text x="157.8" y="155.5">1</text>
<text x="157.8" y="153">2</text>
<text x="157.8" y="150.4">3</text>
<text x="160.1" y="154.2">2</text>
<text x="160.1" y="151.7">3</text>
<text x="36.1" y="157.2">M12</text>
<text x="36.4" y="159.8">P14</text>
<text x="41.6" y="158.5">IOR_109</text>
<text x="41.6" y="161">IOR_110</text>
<text x="81.6" y="161">IOT_170</text>
<text x="81.6" y="158.5">IOT_172</text>
<text x="91.6" y="159.8">A12</text>
<text x="91.6" y="157.2">C12</text>
<text x="160.1" y="156.8">1</text>
<text x="36.1" y="167.4">M14</text>
<text x="36.3" y="164.8">N14</text>
<text x="36.7" y="162.3">L12</text>
<text x="41.6" y="163.6">IOR_111</text>
<text x="41.6" y="166.1">IOR_112</text>
<text x="78.8" y="163.6">VPP_FAST</text>
<text x="80.6" y="166.1">VPP_2V5</text>
<text x="91.6" y="167.4">B14</text>
<text x="91.6" y="164.8">A14</text>
<text x="91.6" y="162.3">A13</text>
<text x="36.4" y="172.5">K12</text>
<text x="36.7" y="169.9">L14</text>
<text x="41.6" y="168.7">NC</text>
<text x="41.6" y="171.2">IOR_114</text>
<text x="41.6" y="173.7">IOR_115</text>
<text x="81.3" y="173.7">IOR_154</text>
<text x="81.3" y="171.2">IOR_160</text>
<text x="81.3" y="168.7">IOR_161</text>
<text x="91.6" y="172.5">C14</text>
<text x="91.6" y="169.9">D12</text>
<text x="36.4" y="175">K11</text>
<text x="36.4" y="177.5">K14</text>
<text x="41.6" y="176.3">IOR_116</text>
<text x="41.6" y="178.8">IOR_117</text>
<text x="81.3" y="178.8">IOR_148</text>
<text x="81.3" y="176.3">IOR_152</text>
<text x="91.6" y="177.5">E14</text>
<text x="91.6" y="175">D14</text>
<text x="36.3" y="185.2">H12</text>
<text x="36.8" y="180.1">J12</text>
<text x="36.8" y="182.6">J11</text>
<text x="41.6" y="181.4">IOR_118</text>
<text x="41.6" y="183.9">IOR_119</text>
<text x="81.3" y="183.9">IOR_146</text>
<text x="81.3" y="181.4">IOR_147</text>
<text x="91.6" y="185.2">F11</text>
<text x="91.6" y="182.6">E11</text>
<text x="91.6" y="180.1">E12</text>
<text x="36.2" y="190.2">G12</text>
<text x="36.3" y="187.7">H11</text>
<text x="41.6" y="186.4">IOR_120</text>
<text x="41.6" y="189">IOR_128</text>
<text x="41.6" y="191.5">IOR_129</text>
<text x="73.2" y="191.5">IOR_140_GBIN3</text>
<text x="73.2" y="189">IOR_141_GBIN2</text>
<text x="81.3" y="186.4">IOR_144</text>
<text x="91.6" y="190.2">F14</text>
<text x="91.6" y="187.7">G14</text>
<text x="36.2" y="192.8">G11</text>
<text x="41.6" y="194.1">IOR_136</text>
<text x="81.3" y="194.1">IOR_137</text>
<text x="91.6" y="192.8">F12</text>
</g>
<g font-size="2.3" fill="#000080">
<text x="40.6" y="24.9">U5</text>
<text x="212.1" y="59.2">U6</text>
<text x="5.1" y="214.2">1</text>
</g>
<g font-size="2.3" fill="#00f">
<text x="212.1" y="74.5">W25Q16JVSNIQ</text>
<text x="40.6" y="197.6">ICE40HX8K-CB132</text>
</g>
<g font-size="2" fill="#000080">
<text x="186.2" y="22.2">J1</text>
<text x="252.9" y="18.7">U2</text>
<text x="142" y="24.7">R2</text>
<text x="234.7" y="28.4">R3</text>
<text x="143.5" y="34.9">C4</text>
<text x="157.5" y="34.9">C13</text>
<text x="142" y="46.3">R7</text>
<text x="270.5" y="46.3">C16</text>
<text x="143.5" y="56.5">C5</text>
<text x="157.5" y="56.5">C14</text>
<text x="280.7" y="64.2">R11</text>
<text x="280.7" y="66.7">R12</text>
<text x="143.8" y="81.7">R4</text>
<text x="237.5" y="83.1">C15</text>
<text x="146" y="93.4">P1</text>
<text x="154.9" y="93.4">P2</text>
<text x="257.8" y="97.2">U4</text>
<text x="226.3" y="116.2">C17</text>
<text x="237.5" y="116.2">C1</text>
<text x="254" y="116.2">C3</text>
<text x="276.9" y="116.2">C2</text>
<text x="256.5" y="136.5">C7</text>
<text x="266.7" y="136.5">C8</text>
<text x="276.9" y="136.5">C9</text>
<text x="287" y="136.5">C10</text>
<text x="275.6" y="155.5">C11</text>
<text x="287" y="155.5">C12</text>
</g>
<g font-size="2" fill="#00f">
<text x="252.9" y="21">IS66WVS4M8BLL-104NLI</text>
<text x="20.4" y="27.4">DAT0</text>
<text x="20.4" y="29.9">DAT2</text>
<text x="106.7" y="27.4">+3.3VDC</text>
<text x="130.5" y="28.6">+1.2VDC</text>
<text x="142" y="27">100</text>
<text x="154.9" y="28.6">VCCPLL0</text>
<text x="174.6" y="28.6">CDONE</text>
<text x="186.2" y="24.5">HDR-M-2.54_2x5</text>
<text x="201.9" y="28.6">ICE_SS</text>
<text x="218.1" y="24.8">+3.3VDC</text>
<text x="228.9" y="25.8">10K</text>
<text x="239.4" y="24.8">DAT_EN</text>
<text x="242.7" y="29.9">DAT2</text>
<text x="242.7" y="27.4">DAT1</text>
<text x="285.8" y="29.9">DAT_CLK</text>
<text x="285.8" y="27.4">DAT3</text>
<text x="285.8" y="24.8">+3.3VDC</text>
<text x="16.6" y="32.4">DAT_CLK</text>
<text x="20.4" y="35">DAT3</text>
<text x="171.3" y="31.2">CRESET_B</text>
<text x="177.3" y="33.7">GND</text>
<text x="201.9" y="31.2">ICE_SCK</text>
<text x="201.9" y="33.7">ICE_MISO</text>
<text x="243.3" y="32.4">GND</text>
<text x="285.8" y="32.4">DAT0</text>
<text x="20.4" y="37.5">DAT1</text>
<text x="142.2" y="37.2">4.7u</text>
<text x="154.9" y="41.3">GNDPLL0</text>
<text x="157.5" y="37.2">0.22u</text>
<text x="173.6" y="36.2">+3.3VDC</text>
<text x="175.1" y="38.8">USER0</text>
<text x="201.9" y="38.8">USER1</text>
<text x="201.9" y="36.2">ICE_MOSI</text>
<text x="268" y="40.1">+3.3VDC</text>
<text x="17.7" y="45.1">DAT_EN</text>
<text x="106.7" y="50.2">+1.2VDC</text>
<text x="130.5" y="50.2">+1.2VDC</text>
<text x="142" y="48.6">100</text>
<text x="154.9" y="50.2">VCCPLL1</text>
<text x="268" y="52.8">GND</text>
<text x="270.5" y="48.6">0.22u</text>
<text x="18.9" y="55.3">USER0</text>
<text x="142.2" y="58.8">4.7u</text>
<text x="157.5" y="58.8">0.22u</text>
<text x="18.9" y="62.9">USER1</text>
<text x="106.7" y="62.9">GND</text>
<text x="154.9" y="62.9">GNDPLL1</text>
<text x="176.2" y="61.6">+3.3VDC R13</text>
<text x="191.3" y="62.9">10K</text>
<text x="198.1" y="64.2">ICE_MISO</text>
<text x="198.1" y="61.6">ICE_SS</text>
<text x="260.3" y="61.6">+3.3VDC</text>
<text x="260.3" y="64.2">SPI_HOLD</text>
<text x="275.1" y="65.5">10K</text>
<text x="285.8" y="64.2">+3.3VDC</text>
<text x="176.2" y="66.7">+3.3VDC R14</text>
<text x="191.3" y="68">10K</text>
<text x="198.1" y="69.3">GND</text>
<text x="198.1" y="66.7">SPI_WP</text>
<text x="260.3" y="69.3">ICE_MOSI</text>
<text x="260.3" y="66.7">ICE_SCK</text>
<text x="275.1" y="68">10K</text>
<text x="285.8" y="66.7">+3.3VDC</text>
<text x="106.7" y="75.6">GND</text>
<text x="106.7" y="73.1">PIN13</text>
<text x="234.9" y="76.9">+3.3VDC</text>
<text x="21.1" y="78.2">GND</text>
<text x="134.3" y="82">+3.3VDC</text>
<text x="148.8" y="83">10K</text>
<text x="156.2" y="82">CRESET_B</text>
<text x="20" y="88.3">PIN10</text>
<text x="106.7" y="88.3">GND</text>
<text x="106.7" y="85.8">PIN14</text>
<text x="234.9" y="89.6">GND</text>
<text x="237.5" y="85.4">0.22u</text>
<text x="20" y="93.4">PIN11</text>
<text x="21.1" y="90.9">PIN8</text>
<text x="21.1" y="95.9">PIN9</text>
<text x="106.7" y="93.4">GND</text>
<text x="106.7" y="95.9">PIN16</text>
<text x="106.7" y="90.9">PIN15</text>
<text x="134.1" y="95.9">PIN1</text>
<text x="167.6" y="95.9">PIN48</text>
<text x="20" y="101">PIN12</text>
<text x="106.7" y="98.5">GND</text>
<text x="106.7" y="101">PIN17</text>
<text x="134.1" y="101">PIN3</text>
<text x="134.1" y="98.5">PIN2</text>
<text x="167.6" y="98.5">PIN47</text>
<text x="167.6" y="101">PIN46</text>
<text x="257.8" y="99.5">AP7312-1233W6-7</text>
<text x="21.1" y="103.6">PIN6</text>
<text x="21.1" y="106.1">PIN4</text>
<text x="106.7" y="103.6">GND</text>
<text x="134.1" y="106.1">PIN5</text>
<text x="134.1" y="103.6">PIN4</text>
<text x="167.6" y="103.6">PIN45</text>
<text x="167.6" y="106.1">PIN44</text>
<text x="219.4" y="103.6">+5.0VDC</text>
<text x="284.5" y="103.6">+5.0VDC</text>
<text x="284.5" y="106.1">GND</text>
<text x="21.1" y="108.6">PIN5</text>
<text x="21.1" y="111.2">PIN7</text>
<text x="21.1" y="113.7">PIN2</text>
<text x="106.7" y="113.7">PIN19</text>
<text x="106.7" y="108.6">PIN18</text>
<text x="134.1" y="113.7">PIN8</text>
<text x="134.1" y="111.2">PIN7</text>
<text x="134.1" y="108.6">PIN6</text>
<text x="167.6" y="108.6">PIN43</text>
<text x="167.6" y="111.2">PIN42</text>
<text x="167.6" y="113.7">PIN41</text>
<text x="219.4" y="108.6">+1.2VDC</text>
<text x="284.5" y="108.6">+3.3VDC</text>
<text x="21.1" y="118.8">PIN1</text>
<text x="106.7" y="118.8">PIN20</text>
<text x="133" y="118.8">PIN10</text>
<text x="134.1" y="116.3">PIN9</text>
<text x="167.6" y="116.3">PIN40</text>
<text x="167.6" y="118.8">PIN39</text>
<text x="226.1" y="118.4">4.7u</text>
<text x="236.2" y="118.4">4.7u</text>
<text x="254" y="118.4">4.7u</text>
<text x="275.6" y="118.4">4.7u</text>
<text x="16.5" y="121.3">GNDPLL0</text>
<text x="16.7" y="123.9">VCCPLL0</text>
<text x="106.7" y="123.9">PIN22</text>
<text x="133" y="123.9">PIN12</text>
<text x="133" y="121.3">PIN11</text>
<text x="167.6" y="121.3">PIN38</text>
<text x="167.6" y="123.9">PIN37</text>
<text x="281.9" y="122.6">GND</text>
<text x="20" y="129">PIN48</text>
<text x="20" y="131.5">PIN47</text>
<text x="21.1" y="126.4">PIN3</text>
<text x="106.7" y="131.5">GNDPLL1</text>
<text x="106.7" y="129">PIN23</text>
<text x="106.7" y="126.4">PIN21</text>
<text x="133" y="131.5">PIN15</text>
<text x="133" y="129">PIN14</text>
<text x="133" y="126.4">PIN13</text>
<text x="167.6" y="126.4">PIN36</text>
<text x="167.6" y="129">PIN35</text>
<text x="167.6" y="131.5">PIN34</text>
<text x="284.5" y="130.2">+3.3VDC</text>
<text x="17.9" y="136.6">CBSEL1</text>
<text x="17.9" y="134">CBSEL0</text>
<text x="106.7" y="134">VCCPLL1</text>
<text x="106.7" y="136.6">PIN24</text>
<text x="133" y="136.6">PIN17</text>
<text x="133" y="134">PIN16</text>
<text x="167.6" y="134">PIN33</text>
<text x="167.6" y="136.6">PIN32</text>
<text x="15.1" y="141.7">CRESET_B</text>
<text x="18.3" y="139.1">CDONE</text>
<text x="106.7" y="141.7">PIN26</text>
<text x="133" y="141.7">PIN19</text>
<text x="133" y="139.1">PIN18</text>
<text x="167.6" y="139.1">PIN31</text>
<text x="167.6" y="141.7">PIN30</text>
<text x="249.7" y="142.9">GND</text>
<text x="256.5" y="138.8">0.22u</text>
<text x="266.7" y="138.8">0.22u</text>
<text x="276.9" y="138.8">0.22u</text>
<text x="287" y="138.8">0.22u</text>
<text x="16.1" y="144.2">ICE_MOSI</text>
<text x="16.1" y="146.7">ICE_MISO</text>
<text x="17" y="149.3">ICE_SCK</text>
<text x="106.7" y="146.7">PIN27</text>
<text x="106.7" y="144.2">PIN25</text>
<text x="133" y="149.3">PIN22</text>
<text x="133" y="146.7">PIN21</text>
<text x="133" y="144.2">PIN20</text>
<text x="167.6" y="144.2">PIN29</text>
<text x="167.6" y="146.7">PIN28</text>
<text x="167.6" y="149.3">PIN27</text>
<text x="284.5" y="149.3">+1.2VDC</text>
<text x="17.4" y="154.4">+3.3VDC</text>
<text x="18.5" y="151.8">ICE_SS</text>
<text x="106.7" y="154.4">PIN28</text>
<text x="133" y="154.4">PIN24</text>
<text x="133" y="151.8">PIN23</text>
<text x="167.6" y="151.8">PIN26</text>
<text x="167.6" y="154.4">PIN25</text>
<text x="106.7" y="159.4">PIN29</text>
<text x="106.7" y="156.9">PIN30</text>
<text x="268.7" y="162">GND</text>
<text x="275.6" y="157.8">0.22u</text>
<text x="287" y="157.8">0.22u</text>
<text x="106.7" y="164.5">+3.3VDC</text>
<text x="106.7" y="167.1">PIN31</text>
<text x="20" y="169.6">PIN43</text>
<text x="20" y="172.1">PIN45</text>
<text x="106.7" y="172.1">PIN33</text>
<text x="106.7" y="169.6">PIN32</text>
<text x="20" y="177.2">PIN41</text>
<text x="20" y="179.8">PIN44</text>
<text x="106.7" y="179.8">PIN35</text>
<text x="106.7" y="174.7">PIN34</text>
<text x="20" y="182.3">PIN42</text>
<text x="20" y="184.8">PIN40</text>
<text x="20" y="187.4">PIN39</text>
<text x="20" y="189.9">PIN38</text>
<text x="106.7" y="189.9">PIN37</text>
<text x="20" y="192.5">PIN46</text>
<text x="106.7" y="192.5">PIN36</text>
</g>
<g font-size="2">
<text x="132.1" y="71.8">Note: GNDPLLx should not be</text>
<text x="132.1" y="74.3">connected to device ground</text>
<text x="188" y="116.3">Power pin(s):</text>
<text x="188" y="118.8">Agnus: 10</text>
<text x="188" y="121.3">Denise: 19</text>
<text x="188" y="123.9">Gary: 6, 17</text>
<text x="188" y="126.4">Paula: 27</text>
<text x="188" y="131.5">Ground pin(s):</text>
<text x="188" y="134">Agnus: 27, 41</text>
<text x="188" y="136.6">Denise: 27</text>
<text x="188" y="139.1">Gary: 1, 24, 48, 40</text>
<text x="188" y="141.7">Paula: 8</text>
<text x="188" y="146.7">Clock pin(s):</text>
<text x="188" y="149.3">Agnus: 25 (CCK), 26 (CCKQ)</text>
<text x="188" y="151.8">Denise: 34 (CDAC/Opt), 35 (7M), 36(CCK)</text>
<text x="188" y="154.4">Gary: 26 (CDAC), 27 (CCKQ), 28 (CCK)</text>
<text x="188" y="156.9">Paula: 28 (CCK), 29 (CCKQ)</text>
</g>
</svg>
